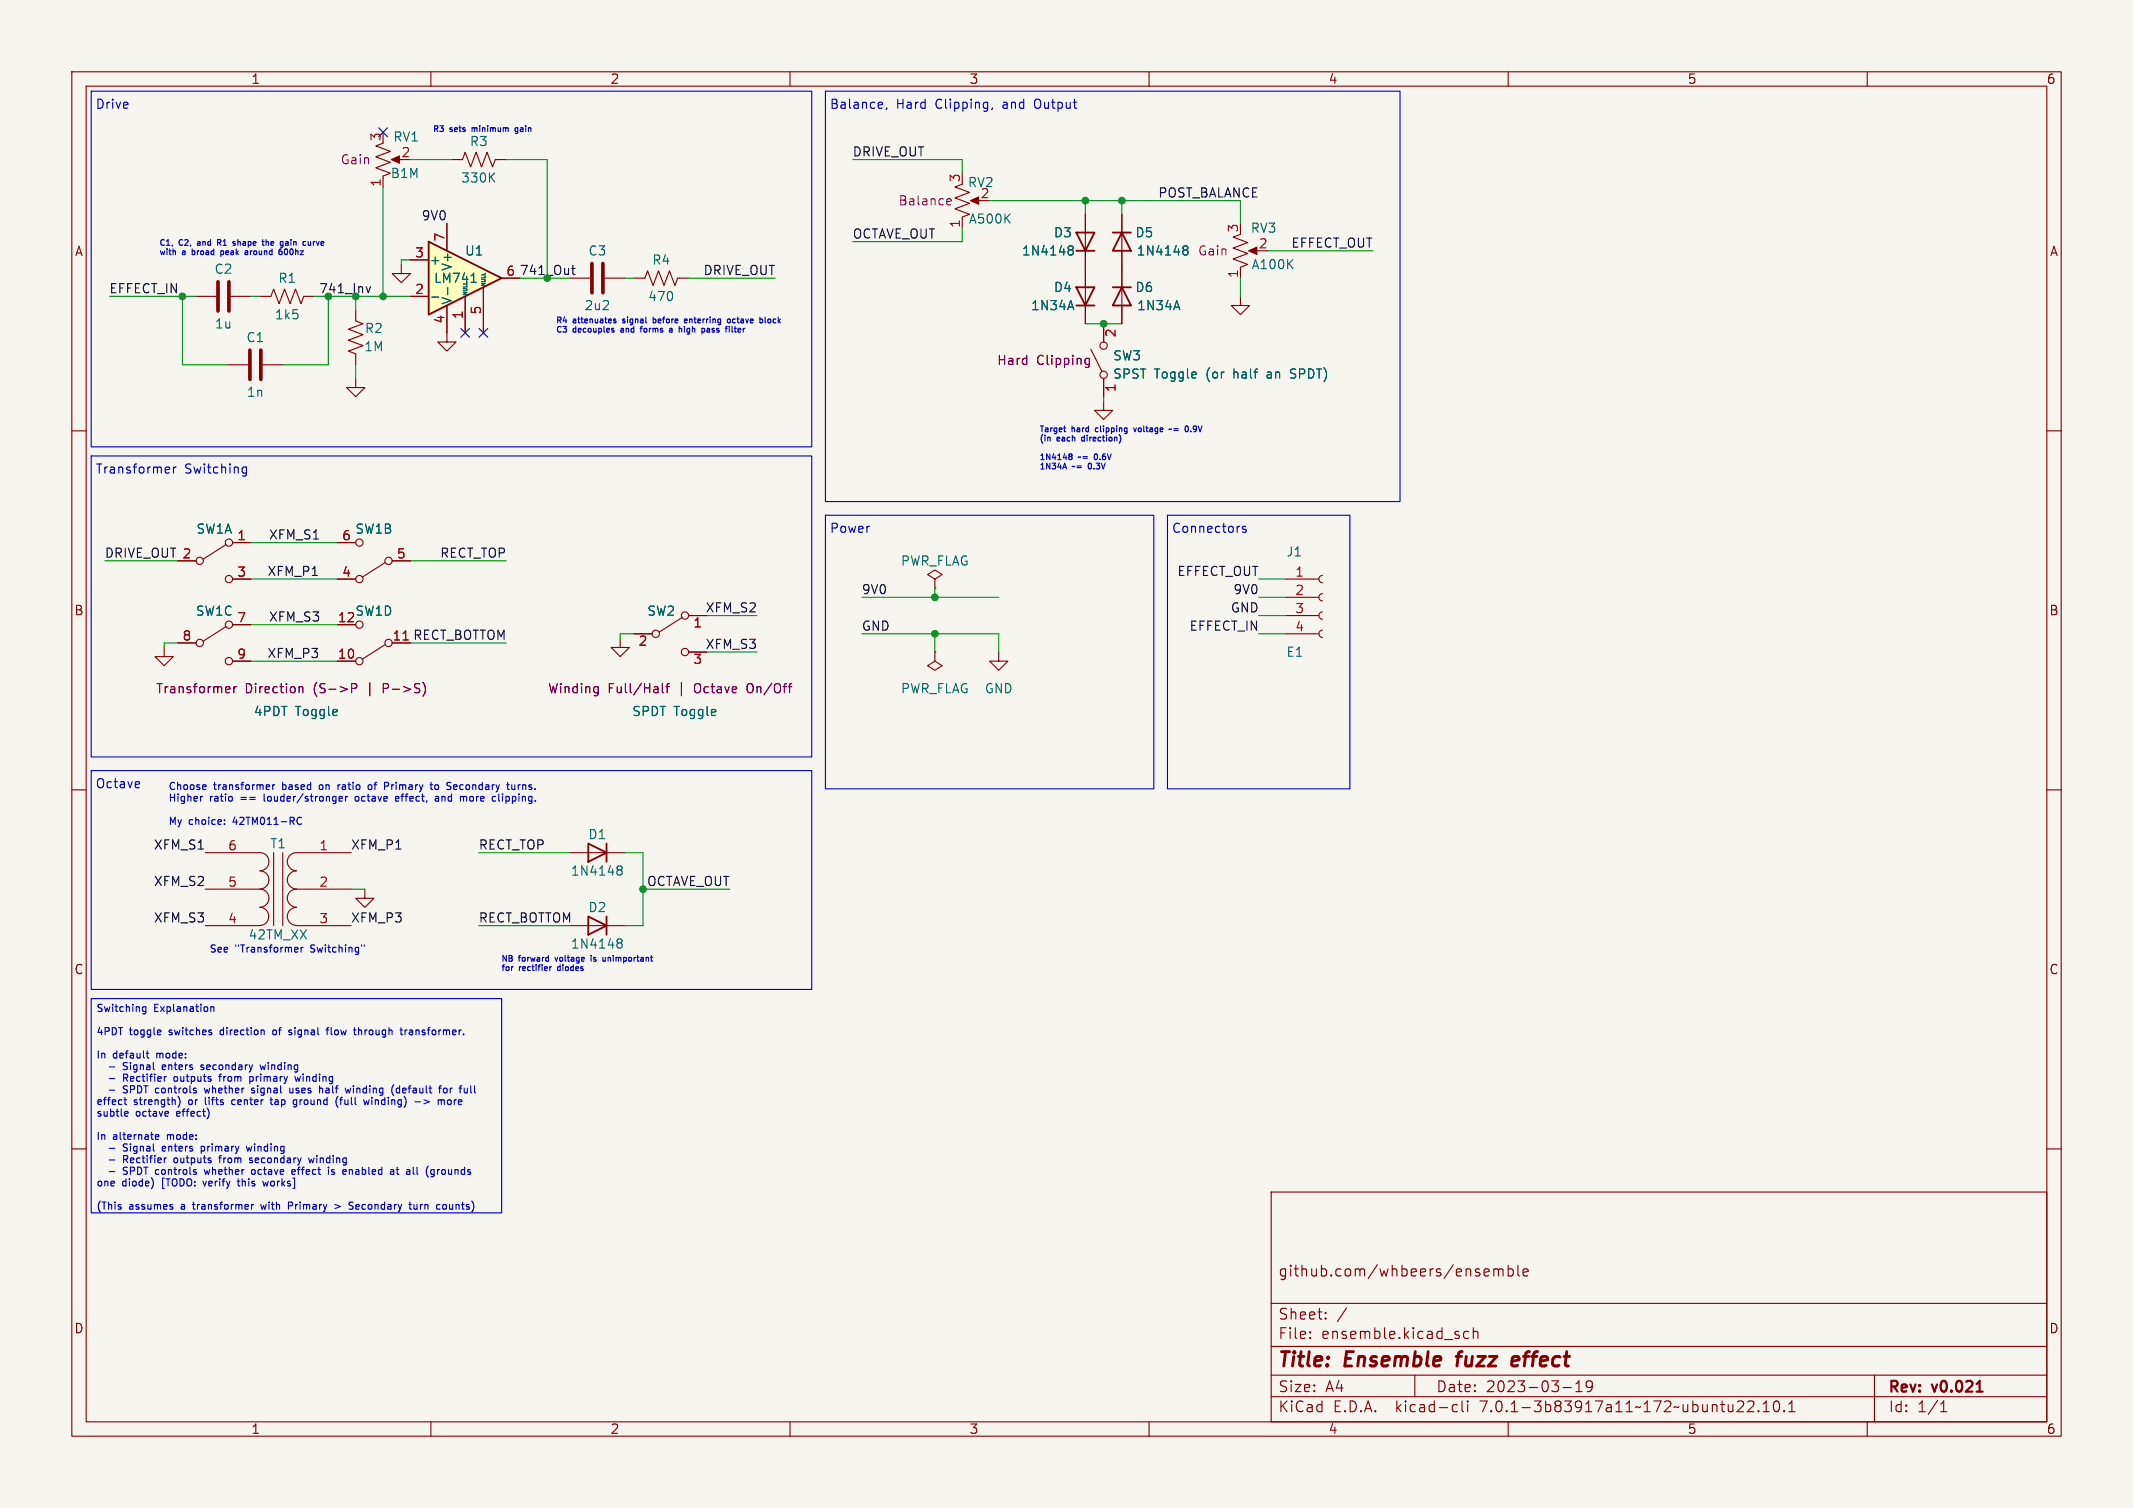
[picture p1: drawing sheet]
<svg xmlns="http://www.w3.org/2000/svg" width="297mm" height="210mm" viewBox="0 0 297 210" stroke-linecap="round" stroke-linejoin="round" font-family="sans-serif">
<path d="M0 0h297v210h-297z" fill="#f5f4ef" stroke="#f5f4ef" stroke-width=".14"/>
<g fill="none" stroke="#840000" stroke-width=".15">
<path d="M10 10h277v190h-277zM12 12h273v186h-273zM53.3 19.9l-1 .4 2.1 .8-2.1 .7 2.1 .8-2.1 .8 2.1 .7-1.1 .4v1.5M60 10v2M110 10v2M160 10v2M210 10v2M260 10v2M54.9 22.2h1M62.9 22.2h1.5l.4-1 .7 2 .8-2 .8 2 .7-2 .8 2 .4-1h1.5M79.4 38.7h2.8M84.2 38.7h2.8"/>
<path d="M88.3 38.7h1.5l.4-1 .7 2.1 .8-2.1 .8 2.1 .7-2.1 .8 2.1 .4-1.1h1.5M134 25.7l-1 .3 2 .8-2 .8 2 .7-2 .8 2 .7-1 .4v1.6M135.5 27.9h1M151.1 29.8v15.3M156.2 29.8v7.7M172.7 32.6l-1 .4 2 .8-2 .7 2 .8-2 .8 2 .7-1 .4v1.5M174.2 34.9h1.1M10 60h2M36.2 41.3h1.5l.4-1 .8 2 .7-2 .8 2 .7-2 .8 2 .4-1h1.5M153.7 55.9v1.3h1.2l-1.2 1.2-1.3-1.2h1.3M172.7 41.3v1.2h1.3l-1.3 1.3-1.3-1.3h1.3M285 60h2"/>
<path d="M22.9 90.2v1.2h1.2l-1.2 1.3-1.3-1.3h1.3M24.8 89.5h2.5M31.5 87.2l-3.2 2.1M32.4 92.1h2.5M32.4 87h2.5M47 92.1h2.5M47 87h2.5M53.6 89.8l-3.2 2M86.4 88.9v1.3h1.2l-1.2 1.2-1.3-1.2h1.3M88.3 88.3h2.5M95 86l-3.2 2M95.9 85.7h2.5"/>
<path d="M95.9 90.8h2.5M130.2 90.8v1.3l1 .6-1 .6-1-.6 1-.6M130.2 90.8h.1M130.2 80.6l1-.6-1-.6-1 .6 1 .6v1.3M130.2 81.9h.1M139.1 90.8v1.3h1.2l-1.2 1.2-1.3-1.2h1.3M179.1 88.3h4.5M179.1 85.7h4.5M179.1 83.2h4.5M179.1 80.6h4.5M184.1 87.8a.51 .51 0 0 0-.5 .5 .51 .51 0 0 0 .5 .5M184.1 85.2a.51 .51 0 0 0-.5 .5 .51 .51 0 0 0 .5 .5"/>
<path d="M184.1 82.7a.51 .51 0 0 0-.5 .5 .51 .51 0 0 0 .5 .5M184.1 80.1a.51 .51 0 0 0-.5 .5 .51 .51 0 0 0 .5 .6M10 110h2M28.6 118.7h7.6a1.26 1.26 0 0 1 1.2 1.3 1.26 1.26 0 0 1-1.2 1.3M38.1 118.7v10.2M39.4 118.7v10.2M48.9 118.7h-7.6a1.26 1.26 0 0 0-1.3 1.3 1.26 1.26 0 0 0 1.3 1.3M79.4 118.7h7.6M285 110h2M28.6 123.8h7.6a1.26 1.26 0 0 1 1.2 1.3 1.26 1.26 0 0 1-1.2 1.2M28.6 128.9h7.6M36.2 126.4a1.26 1.26 0 0 1 1.2 1.2 1.26 1.26 0 0 1-1.2 1.3"/>
<path d="M36.2 121.3a1.26 1.26 0 0 1 1.2 1.2 1.26 1.26 0 0 1-1.2 1.3M41.3 126.4a1.26 1.26 0 0 0-1.3 1.2 1.26 1.26 0 0 0 1.3 1.3M41.3 121.3a1.26 1.26 0 0 0-1.3 1.2 1.26 1.26 0 0 0 1.3 1.3M41.3 128.9h7.6M48.9 123.8h-7.6a1.26 1.26 0 0 0-1.3 1.3 1.26 1.26 0 0 0 1.3 1.2M50.8 123.8v1.3h1.3l-1.3 1.3-1.3-1.3h1.3M79.4 128.9h7.6M10 160h2M285 160h2M177 166h108v32h-108zM206.9 176.7l.4 .1 .1 .3-.8 .1M207.3 177.6l-.4 .1"/>
<path d="M208 176.8a.37 .37 0 0 1 .6 .1M208 176.7v1M208.6 176.9l.3-.2 .3 .1 .1 .9M208.6 176.9v.8M210 176.2v1.5M210 176.8l.4-.1 .3 .3v.4l-.1 .2-.2 .1-.4-.1M211.4 176.2v1.3l.2 .2M212.1 177.2l.7-.1-.1-.3-.4-.1-.2 .2v.7l.2 .1 .4-.1M60 198v2M110 198v2M160 198v2M177 194.5h108"/>
<path d="M177 191.5h108M177 187.5h108M177 181.5h108M182.4 186.3h.1l-.1 .1M182.4 185.5h.1l-.1 .1M184.6 183.6v.1M184.6 182.8v.1M197 191.5v3M202.5 195.6l.4 .1M202.9 196.5l-.4 .1M203.6 195.1v1.3l.2 .2M204.4 195.1v.1"/>
<path d="M204.4 195.6v1M204.4 195.1l-.1 .1h.1M204.5 185.5l-.4-.1-.3 .3v.4l.1 .2 .2 .1 .4-.1M205.1 185.5a.37 .37 0 0 1 .7 .1v.8M205.1 184.9v1.5M210 198v2M217.6 193.2h1.2M219.4 193.8h.9M219.4 192.7l.5-.4v1.5M221.7 192.9l-.3 .3h-.4l-.1-.3v-.3l.1-.2 .4-.1 .2 .1a.99 .99 0 0 1-.3 1.4h-.3M241.9 196.6h.9M242.7 195.2l.1 .2-.1 .3"/>
<path d="M243.4 195.2l.2-.1 .5 .1a.41 .41 0 0 1 0 .5l-.8 .9h.9M244.9 196.5v.1M244.9 196.5h-.1l.1 .1M245.5 196.6h.9M245.5 195.5l.4-.4v1.5M247.1 195.2a.36 .36 0 0 1 .6 .2 .77 .77 0 0 1-.4 1.2 1 1 0 0 1-.2-1.4zM248.4 196.5h.1l-.1 .1M248.4 196.5v.1M249.1 196.6h.8M249.1 195.5l.4-.4v1.5M260 198v2M261 191.5v6.5"/>
<path d="M270.2 196.6h.9M270.2 195.5l.4-.4v1.5"/>
<circle cx="27.8" cy="89.5" r=".51"/>
<circle cx="31.9" cy="92.1" r=".51"/>
<circle cx="31.9" cy="87" r=".51"/>
<circle cx="50" cy="92.1" r=".51"/>
<circle cx="50" cy="87" r=".51"/>
<circle cx="54.1" cy="89.5" r=".51"/>
<circle cx="91.3" cy="88.3" r=".51"/>
<circle cx="95.4" cy="90.8" r=".51"/>
<circle cx="95.4" cy="85.7" r=".51"/>
</g>
<path d="M275.2 193.8h.9" fill="none" stroke="#840000" stroke-width=".3"/>
<path d="M202.8 188.9h.7M203.1 188.5l-.2 1.7M211.3 188.9l-.6 .1-.1 .2-.1 .7v.2l.2 .1h.4M211.5 189.4l-1 .2" fill="none" stroke="#840000" stroke-width=".4"/>
<g fill="#840000" stroke="#840000" stroke-width=".15">
<path d="M135.1 27.9l1.2-.5v1z"/>
<path d="M173.9 34.9l1.1-.5v1z"/>
<path d="M54.5 22.2l1.1-.5v1z"/>
</g>
<path d="M131.9 28.5h.5M131.9 27.7h.4h.1v.3l-.6 .1M83.2 95.6l.1 .1M83.3 95.6v1.1l-.1 .1M83.3 96.4l-.1 .1M92.2 95.2v1.1l.2 .2M92.7 95.6h.5M93.2 95.2l-.2 .1-.1 .1v1.1M109.8 95.6h.4M110.2 95.2l-.2 .1" fill="none" stroke="#840084" stroke-width=".15"/>
<path d="M149.9 32.4h2.5l-1.3 2.5zM149.9 34.9h2.5M154.9 32.4h2.6M156.2 32.4l1.3 2.5h-2.6zM149.9 40h2.5l-1.3 2.5zM149.9 42.5h2.5M81.9 117.5l2.6 1.2-2.6 1.3zM84.5 117.5v2.5M81.9 127.6l2.6 1.3-2.6 1.3zM84.5 127.6v2.6" fill="none" stroke="#840000" stroke-width=".25"/>
<path d="M149 34.2h.2l.2 .3-.2 .3M149 34.8h.2M149.2 34.8l.2 .2v.3l-.1 .2h-.3M164.9 34.2h.3l.2 .3-.2 .3M164.9 34.8h.3M165.2 34.8l.2 .2v.3l-.2 .2h-.3M86.1 120.6h.3l.2 .2-.2 .3M86.1 130.8h.4l.1 .2-.2 .3M86.1 121.1h.3M86.1 131.3h.3M86.4 121.1l.2 .3v.2l-.2 .3h-.3M86.4 131.3l.2 .2v.3l-.1 .2h-.4" fill="none" stroke="#006464" stroke-width=".15"/>
<path d="M82.4 36.7v4.1M83.9 36.7v4.1" fill="none" stroke="#840000" stroke-width=".51"/>
<path d="M59.7 33.7l10.1 5-10.1 5.1z" fill="#ffffc2"/>
<path d="M59.7 33.7l10.1 5-10.1 5.1zM154.9 40h2.6M156.2 40l1.3 2.5h-2.6z" fill="none" stroke="#840000" stroke-width=".25"/>
<g fill="none" stroke="#840000" stroke-width=".15">
<path d="M55.9 36.8v1.3h1.2l-1.2 1.3-1.3-1.3h1.3M57.1 36.2h2.6M62.2 31.1v3.8M69.8 38.7h2.6M151.1 29.8v2.6M151.1 34.9v5.1M156.2 29.8v2.6M156.2 34.9v10.2M27.3 41.3h2.8M31.7 50.8h2.8M32.1 41.3h2.8M36.6 50.8h2.8"/>
<path d="M49.5 43.2v1.5l1 .4-2 .7 2 .8-2 .8 2 .7-2 .8 1 .4v1.5M49.5 52.7v1.3h1.3l-1.3 1.2-1.2-1.2h1.2M57.1 41.3h2.6M62.2 42.5v5.1h1.3l-1.3 1.3-1.2-1.3h1.2M64.8 41.3v5.1M67.3 40v6.4M151.1 42.5v2.6M151.9 48.6l1.5 3.1M153.7 45.1v2.5M153.7 52.7v2.5M24.8 78.1h2.5M31.5 75.8l-3.2 2.1"/>
<path d="M32.4 75.6h2.5M47 75.6h2.5M53.6 78.4l-3.2 2M54.6 78.1h2.5M24.8 89.5h2.5M32.4 80.6h2.5M32.4 87h2.5M32.4 92.1h2.5M47 80.6h2.5M47 87h2.5M47 92.1h2.5M88.3 88.3h2.5"/>
<path d="M95.9 85.7h2.5M95.9 90.8h2.5"/>
<circle cx="153.7" cy="52.2" r=".51"/>
<circle cx="153.7" cy="48.1" r=".51"/>
<circle cx="27.8" cy="78.1" r=".51"/>
<circle cx="31.9" cy="75.6" r=".51"/>
<circle cx="50" cy="75.6" r=".51"/>
<circle cx="54.1" cy="78.1" r=".51"/>
<circle cx="31.9" cy="80.6" r=".51"/>
<circle cx="50" cy="80.6" r=".51"/>
</g>
<path d="M65.6 39.3h.7M149 34.2h.2l.2 .3-.2 .3M149 34.8h.2M149.2 34.8l.2 .2v.3l-.1 .2h-.3M164.9 34.2h.3l.2 .3-.2 .3M164.9 34.8h.3M165.2 34.8l.2 .2v.3l-.2 .2h-.3M60.1 41.4h1M62.3 40.1v.9" fill="none" stroke="#006464" stroke-width=".15"/>
<path d="M30.4 39.2v4.1M31.9 39.2v4.1M34.8 48.8v4M36.3 48.8v4" fill="none" stroke="#840000" stroke-width=".51"/>
<g fill="none" stroke="#840084" stroke-width=".15">
<path d="M151.2 50.7h.5M151.2 50h.5M151.7 49.9v1l-.3 .3-.3-.1M31.8 95.6l.2 .1v.2l-.6 .1M32 96.4l-.2 .1M32.6 95.6v.9M32.9 95.6l-.2 .1-.1 .2M41.6 95.7l.2-.1 .3 .1 .1 .8M41.6 95.6v.9M49 95.9l.6-.1 .1-.2-.1-.3-.2-.1h-.4v1.3M58.9 95a1.46 1.46 0 0 1 0 2M83.2 95.6l.1 .1"/>
<path d="M83.3 95.6v1.1l-.1 .1M83.3 96.4l-.1 .1M92.2 95.2v1.1l.2 .2M92.7 95.6h.5M93.2 95.2l-.2 .1-.1 .1v1.1M109.8 95.6h.4M110.2 95.2l-.2 .1"/>
</g>
<path d="M51.6 39.9l-.3 .9M79.6 37.4h.5M79.8 37v1v.2h.3" fill="none" stroke="#0f0f0f" stroke-width=".15"/>
<g fill="none" stroke="#0000c2" stroke-width=".15">
<path d="M12.7 12.7h100.3v49.5h-100.3zM71.8 18.5l.1 .1M72 17.8l-.3 .1 .1 .3 .2 .1M114.9 12.7h80v57.2h-80zM123.5 15l-.1 .3M138.2 15l-.1 .3M30.3 33.8h.3M30.6 33.4h-.3v.8M30.8 34.9v.8M30.8 35.4l.2 .1M31 34.9l-.2 .1M32.7 33.7l-.2-.1-.1 .1 .1 .2h.2v.2h-.3"/>
<path d="M34.1 35h.4v.5M34.5 35.1l-.4 .2 .1 .2 .3-.1M36.5 33.6h.3M36.6 33.4v.7l.2 .1M37 33.4v.8M37.2 33.6l-.2 .1M39.1 34.7l-.2 .2-.1 .4 .2 .2 .3-.1-.1-.4h-.2l-.2 .1M39.3 33.6l.1 .1M39.4 33.6v.8M39.4 34.1l-.1 .1M39.9 33.9l-.2 .1 .2 .2M39.9 33.6l-.1 .1"/>
<path d="M42.9 33.6v.5h.4M85.3 46h.2v.1l-.3 .2M85.3 45.7l.2 .1M85.7 44.5l-.2-.1-.1 .1 .1 .2h.2v.2h-.3M89.1 45.7h.3M89.2 45.6v.7M91 44.9l.2 .1M91 44.2v.8M91.2 44.4l-.2 .1M93.2 45.8h.3l.1 .5M93.6 45.9l-.4 .2 .1 .2 .3-.1M94.9 45.8v.5"/>
<path d="M95.3 44.7l.4-.1-.1-.1-.2-.1-.1 .1v.4h.3M97.8 45.7l.3 .2v.3l-.3 .1M98.7 45.7l-.2 .1M98.7 46l-.3 .1 .1 .1 .2 .1M101.3 44.5l.1-.1 .3 .1-.1 .4h-.3zM101.5 45.5h.1M101.9 45.5v.6l.1 .2M105.8 44.5l.2-.1 .2 .2-.1 .3h-.3M106.5 44.2v.6l.2 .2M148.1 59.6h.3M156.9 59.6h.1M156.9 59.6v.7"/>
<path d="M157.8 59.6l.2 .5M163.1 59.7l-.3 .1M165.1 59.4l.1-.1a.43 .43 0 0 1 .3 .4 .43 .43 0 0 1-.3 .4M12.7 63.5h100.3v41.9h-100.3zM23.6 65.1v.2l-.6 .2M24.2 65v.9M24.5 65l-.2 .1-.1 .2M33.8 65.8l.2 .1 .3-.1M34.3 65.1l-.3-.1-.2 .2M34.3 65v1.1l-.2 .2-.3-.1M114.9 71.8h45.8v38.1h-45.8zM148.3 60.1h.1"/>
<path d="M149 63.2l.3 .2-.2 .2M149 63.6h.1M149.1 63.6l.2 .3-.3 .1M156 60.8v.6l-.2 .3M156.9 60.1h.1M162.6 71.8h25.4v38.1h-25.4zM173.5 73.4l-.3-.1-.2 .2 .1 .2 .4 .1v.3h-.5M12.7 107.3h100.3v30.5h-100.3zM28.2 110.9l-.2 .1M31.3 114.7v.1M31.3 114.2v.1M37.4 109.3l.1 .2-.4 .1"/>
<path d="M37.5 109.9l-.1 .1M38 109.3v.7M38.3 109.3l-.3 .2M41.4 114.6l.3 .2 .3-.1M42 113.9l-.3-.1-.3 .3M47.1 109.3v.7M47.2 111.2l.5-.1-.1-.1-.2-.1-.2 .1 .1 .5h.3M47.3 109.3l-.2 .2M48.1 110.9v.7M48.4 110.9l-.3 .2M49.5 111l-.1 .1 .1 .4M51.6 109.3h-.2l-.1 .2v.4l.3 .1"/>
<path d="M53.5 109h.6M54.1 109.4l-.6 .1M55.4 110.9h-.2l-.1 .1v.5l.3 .1M55.5 111.1l-.4 .1M59.9 109.3h.4M60 109v.8l.3 .2M60.6 109.4v.5M60.6 111l.3-.1 .2 .1M61.1 111.1l-.4 .1-.1 .1 .1 .3 .4-.1M62.6 109.5l.2 .2-.2 .3M62.6 109h.2M64.2 111l.2-.1 .1 .1"/>
<path d="M64.5 111v.6M64.8 110.9l-.3 .1M68.7 110.9l.3 .1M69 111.5l-.3 .1M70.5 109.3h.4M70.7 109v.8l.2 .2M71.3 109.3v.6h.3M12.7 139.1h57.1v29.8h-57.1zM41.4 131.9l.1 .3-.5 .1M41.4 132.5v.1M41.9 131.9v.7M42.2 131.9l-.3 .2"/>
<path d="M50.4 131.6v.2M50.7 131.6v.2M76.3 133.3l.1 .1M76.4 133.1v.8M76.4 133.8l-.1 .1M76.6 134.6v.6M76.8 134.6l-.2 .2M82.3 133.1h.1M82.3 133.3v.6M83.9 133.3l.1 .5h.3M84.3 133.3v.6M15.2 150.2h.8"/>
<path d="M15.2 151.8h.8M15.2 159.9h.8M17.3 153.2h.3M17.4 152.8v.9l.2 .1M17.5 154.8h.3v.2l-.4 .1M17.8 155.4h-.3M20.3 140.2v.8l-.2 .2-.2-.1M20.3 140.2h-.3l-.2 .2 .1 .4h.4M20.4 146.7h.3M20.5 146.3v.9l.2 .1M21.6 158.3h.5v-.2l-.3-.1-.2 .2 .1 .4h.4M22.3 143.4l.1 .3-.5 .1"/>
<path d="M22.4 144.1h-.1M22.7 148.3l-.1 .1v.4l.1 .2M22.7 159.6l-.1 .2v.4l.1 .1M23.1 149.9h.1M23.1 148.5l-.5 .1M23.1 159.9l-.5 .1M24.3 150l-.1 .1 .1 .4M25 153a1.17 1.17 0 0 1-.2 1.2M28 148.9l.3 .1M28 159.6v1M28.3 148.3l-.3 .1v.2h.3M28.3 159.6l-.3 .1"/>
<path d="M28.4 151.5l.2 .7 .2-.5M29 154.6l.1 .4-.1 .5M29.4 140.3l.1-.1h.2l.1 .7M29.4 140.2v.7M29.4 143.8v.3M30.6 149.7v.9M32.4 153.2l-.1 .1v.3l.1 .2M34.3 159.6l.2 .7 .2-.5 .2 .5M34.8 149.9v1M35.2 150l.1 .1M35.3 150.4l-.2 .2-.3-.1M35.3 151.5l-.2 .1-.1 .1 .4 .2v.2l-.1 .1h-.3"/>
<path d="M36.2 148.3l.2 .7 .2-.5 .2 .5M36.6 143.4l.2 .2v.5M37.7 152.8v.9l.3 .1M38.1 143.5l-.1 .1 .1 .5M40.2 144.1h.3M40.4 151.5v.7h.2l.2-.1M40.5 143.4l-.3 .2 .1 .1 .2 .1M40.8 151.5v.7M41.1 149.9l.2 .7 .1-.5 .2 .5 .2-.7M41.3 153.2h-.3l-.2 .1 .1 .5h.4M41.3 154l-.2 .2-.2-.1M44.5 151.2v1"/>
<path d="M44.9 151.7v.5M45.4 143.4h.4M45.8 143.1l-.3 .1v.9M46.9 153a1.17 1.17 0 0 0 .2 1.2M47.3 153.2h.4M48.8 151.5l-.2 .7-.2-.5-.1 .5M49.2 143.4h.4M49.4 143.1v.9l.2 .1M50.6 153.2l.2 .6 .2-.5 .2 .5 .2-.6M54.6 152.3l.2 .3M54.8 151.1l-.2 .2M55.6 151.6l-.2-.1-.2 .2 .1 .5h.3"/>
<path d="M55.6 151.2v1M55.7 143.4h.4M55.8 143.1v.9l.3 .1M56.4 143.4v.7M56.6 143.4l-.2 .2M57.8 153.4h.7M61 153.2v.6M61.1 151.5h.3M61.2 153.2l.2 .1M61.4 153.3l.2-.1h.2l.1 .6M61.4 153.3v.5M61.4 151.2l-.2 .1"/>
<path d="M61.8 151.6l.1-.1 .3 .1 .1 .4-.1 .2h-.3l-.1-.1zM15.2 161.5h.8M21.3 164.4v.7M23.1 161.3h.1M24 168.1v.3M24.3 161.3l-.1 .1 .1 .5M28 160.3h.3M28.4 162.9l.2 .6 .2-.4M30.6 161.1v.8M33 164.5h.4M33.2 164.2v.9M34.8 161.3v.2l.3 .1 .1 .2-.2 .1h-.3"/>
<path d="M35 167.7v.7M35.2 162.9l-.2 .2 .1 .3 .1 .1 .3-.1M35.3 167.7l-.3 .2M36.3 167.7l.2 .7M36.6 164.5l.2 .7 .2-.5M40.2 167.9h.3M40.5 167.4h-.3v1M40.6 163l.1 .5h.4M41.1 163v.1l-.5 .1M43 161.3l.2 .6 .2-.5 .1 .5 .2-.6M45.7 162.9v.6M46.2 163v.2l.4 .2"/>
<path d="M46.6 163.4l-.2 .1h-.2M46.6 167.7l.8 .3-.8 .3M48.6 162.9v.6M48.7 167.8l.4 .2 .1 .2-.2 .2h-.4M49.2 167.5l-.4-.1-.2 .2M54.5 162.9h.3v.6M54.8 163.5h-.3M54.8 163.1l-.3 .1M55.2 162.9h.3M55.3 162.5v.9l.2 .1M56.9 167.7h.4M57.1 167.4v.9l.2 .1"/>
<path d="M57.6 163.5h.1M57.6 167.7v.6l.3 .1M60.2 162.9h.2M60.4 163.5h-.2M60.4 162.9v.8v.1l-.3 .1M61 167.7l.3 .1M61.3 168.4h-.3M61.8 167.7l-.2 .2v.3l.2 .2"/>
</g>
<g fill="none" stroke="#009600" stroke-width=".15">
<path d="M53.3 26v15.3M57.1 22.2h5.8M57.1 36.2h-1.2v.6M70.5 22.2h5.7v16.5M72.4 38.7h7M87 38.7h1.3M95.9 38.7h12M118.7 22.2h15.3v1.9M134 31.8v1.9h-15.3M137.8 27.9h34.9v3.2M151.1 27.9v1.9M156.2 27.9v1.9"/>
<path d="M172.7 38.7v2.6M176.5 34.9h14.6M15.2 41.3h12.1M25.4 41.3v9.5h6.3M34.9 41.3h1.3M43.8 41.3h13.3M45.7 41.3v9.5h-6.3M49.5 41.3v1.9M49.5 50.8v1.9M151.1 45.1h5.1M153.7 55.2v.7M14.6 78.1h10.2"/>
<path d="M34.9 75.6h12.1M57.1 78.1h13.4M24.8 89.5h-1.9v.7M34.9 92.1h12.1M34.9 87h12.1M34.9 80.6h12.1M57.1 89.5h13.4M88.3 88.3h-1.9v.6M98.4 85.7h7M98.4 90.8h7M120 88.3h19.1v2.5M120 83.2h19.1"/>
<path d="M130.2 81.9v1.3M130.2 88.3v2.5M175.3 88.3h3.8M175.3 85.7h3.8M175.3 83.2h3.8M175.3 80.6h3.8M66.7 118.7h12.7M87 118.7h2.5v10.2h-2.5M48.9 123.8h1.9M66.7 128.9h12.7M89.5 123.8h12.1"/>
</g>
<path d="M52.7 17.8l1.2 1.2M53.9 17.8l-1.2 1.2M64.2 45.7l1.2 1.3M65.4 45.7l-1.2 1.3M66.7 45.7l1.2 1.3M67.9 45.7l-1.2 1.3" fill="none" stroke="#000084" stroke-width=".15"/>
<g fill="#009600" stroke="#009600" stroke-width=".15">
<circle cx="156.2" cy="27.9" r=".46"/>
<circle cx="153.7" cy="45.1" r=".46"/>
<circle cx="151.1" cy="27.9" r=".46"/>
<circle cx="53.3" cy="41.3" r=".46"/>
<circle cx="25.4" cy="41.3" r=".46"/>
<circle cx="89.5" cy="123.8" r=".46"/>
<circle cx="130.2" cy="83.2" r=".46"/>
<circle cx="130.2" cy="88.3" r=".46"/>
</g>
<g font-size="2.8" fill="#840000">
<text x="178" y="190.8">Title:</text>
<text x="187.4" y="190.8">Ensemble</text>
<text x="203.6" y="190.8">fuzz</text>
<text x="211.9" y="190.8">effect</text>
</g>
<g font-size="2.1" fill="#840000">
<text x="178" y="177.9">github.com/whbeers/ensemble</text>
<text x="178" y="183.9">Sheet:</text>
<text x="186.2" y="183.9">/</text>
<text x="178" y="186.6">File:</text>
<text x="184" y="186.6">ensemble.kicad_sch</text>
<text x="178" y="196.8">KiCad</text>
<text x="178" y="194">Size:</text>
<text x="184.6" y="194">A4</text>
<text x="185.7" y="196.8">E.D.A.</text>
<text x="194.4" y="196.8">kicad-cli</text>
<text x="200" y="194">Date:</text>
<text x="206.2" y="196.8">7.0.1-3b83917a11~172~ubuntu22.10.1</text>
<text x="206.9" y="194">2023-03-19</text>
<text x="263" y="194.2">Rev:</text>
<text x="263" y="196.8">Id:</text>
<text x="267" y="196.8">1/1</text>
<text x="269.2" y="194.2">v0.021</text>
</g>
<g font-size="1.8" fill="#840000">
<text x="35" y="11.8">1</text>
<text x="85" y="11.8">2</text>
<text x="135" y="11.8">3</text>
<text x="185" y="11.8">4</text>
<text x="235" y="11.8">5</text>
<text x="285" y="11.8">6</text>
<text x="10.4" y="35.8">A</text>
<text x="285.4" y="35.8">A</text>
<text x="10.3" y="85.8">B</text>
<text x="285.3" y="85.8">B</text>
<text x="10.3" y="135.8">C</text>
<text x="285.3" y="135.8">C</text>
<text x="10.3" y="185.8">D</text>
<text x="285.3" y="185.8">D</text>
<text x="35" y="199.8">1</text>
<text x="85" y="199.8">2</text>
<text x="135" y="199.8">3</text>
<text x="185" y="199.8">4</text>
<text x="235" y="199.8">5</text>
<text x="285" y="199.8">6</text>
</g>
<g font-size="1.8" fill="#0000c2">
<text x="13.3" y="15.2">Drive</text>
<text x="115.6" y="15.2">Balance,</text>
<text x="124.8" y="15.2">Hard</text>
<text x="130.3" y="15.2">Clipping,</text>
<text x="139.8" y="15.2">and</text>
<text x="144.3" y="15.2">Output</text>
<text x="13.3" y="66">Transformer</text>
<text x="25.7" y="66">Switching</text>
<text x="115.6" y="74.3">Power</text>
<text x="163.2" y="74.3">Connectors</text>
<text x="13.3" y="109.9">Octave</text>
</g>
<g font-size="1.8" fill="#840084">
<text x="47.4" y="23.1">Gain</text>
<text x="125.1" y="28.8">Balance</text>
<text x="166.8" y="35.8">Gain</text>
<text x="138.8" y="51">Hard</text>
<text x="144.3" y="51">Clipping</text>
<text x="21.7" y="96.7">Transformer</text>
<text x="34.1" y="96.7">Direction</text>
<text x="43.6" y="96.7">(S-&gt;P</text>
<text x="51.2" y="96.7">|</text>
<text x="53.5" y="96.7">P-&gt;S)</text>
<text x="76.3" y="96.7">Winding</text>
<text x="84.6" y="96.7">Full/Half</text>
<text x="94.5" y="96.7">|</text>
<text x="96.8" y="96.7">Octave</text>
<text x="104.2" y="96.7">On/Off</text>
</g>
<g font-size="1.8" fill="#a90000">
<text x="53.1" y="19.7" transform="rotate(-90 53.1 19.7)">3</text>
<text x="55.8" y="22">2</text>
<text x="53.1" y="26.1" transform="rotate(-90 53.1 26.1)">1</text>
<text x="133.7" y="25.4" transform="rotate(-90 133.7 25.4)">3</text>
<text x="136.5" y="27.7">2</text>
<text x="57.8" y="35.9">3</text>
<text x="62" y="33.7" transform="rotate(-90 62 33.7)">7</text>
<text x="133.7" y="31.8" transform="rotate(-90 133.7 31.8)">1</text>
<text x="172.5" y="32.4" transform="rotate(-90 172.5 32.4)">3</text>
<text x="175.2" y="34.7">2</text>
<text x="57.8" y="41">2</text>
<text x="70.5" y="38.5">6</text>
<text x="172.5" y="38.8" transform="rotate(-90 172.5 38.8)">1</text>
<text x="62" y="45.1" transform="rotate(-90 62 45.1)">4</text>
<text x="64.5" y="44.5" transform="rotate(-90 64.5 44.5)">1</text>
<text x="67.1" y="43.8" transform="rotate(-90 67.1 43.8)">5</text>
<text x="155.6" y="47" transform="rotate(-90 155.6 47)">2</text>
<text x="155.6" y="54.6" transform="rotate(-90 155.6 54.6)">1</text>
<text x="25.4" y="77.9">2</text>
<text x="33" y="75.3">1</text>
<text x="47.6" y="75.3">6</text>
<text x="55.2" y="77.9">5</text>
<text x="33" y="80.4">3</text>
<text x="47.6" y="80.4">4</text>
<text x="180.3" y="80.4">1</text>
<text x="180.3" y="82.9">2</text>
<text x="25.4" y="89.3">8</text>
<text x="33" y="86.7">7</text>
<text x="47" y="86.7">12</text>
<text x="54.6" y="89.3">11 RECT_BOTTOM</text>
<text x="54.6" y="89.3">11</text>
<text x="96.5" y="87.6">1</text>
<text x="180.3" y="85.5">3</text>
<text x="180.3" y="88">4</text>
<text x="33" y="91.8">9</text>
<text x="47" y="91.8">10</text>
<text x="88.9" y="90.2">2</text>
<text x="96.5" y="92.7">3</text>
<text x="31.7" y="118.5">6</text>
<text x="44.4" y="118.5">1</text>
<text x="31.7" y="123.6">5</text>
<text x="44.4" y="123.6">2</text>
<text x="31.7" y="128.7">4</text>
<text x="44.4" y="128.7">3</text>
</g>
<g font-size="1.8" fill="#006464">
<text x="54.7" y="19.9">RV1</text>
<text x="65.4" y="20.5">R3</text>
<text x="54.4" y="25">B1M</text>
<text x="64.2" y="25.6">330K</text>
<text x="134.7" y="26.2">RV2</text>
<text x="64.7" y="35.8">U1</text>
<text x="81.9" y="35.8">C3</text>
<text x="134.8" y="31.3">A500K</text>
<text x="142.2" y="35.8">1N4148</text>
<text x="146.7" y="33.2">D3</text>
<text x="158" y="33.2">D5</text>
<text x="158.2" y="35.8">1N4148</text>
<text x="174.1" y="32.6">RV3</text>
<text x="29.8" y="38.3">C2</text>
<text x="38.7" y="39.6">R1</text>
<text x="59.8" y="37">+</text>
<text x="60.4" y="39.6">LM741</text>
<text x="63.1" y="37.8" transform="rotate(-90 63.1 37.8)">V+</text>
<text x="90.8" y="37">R4</text>
<text x="146.7" y="40.8">D4</text>
<text x="158" y="40.8">D6</text>
<text x="174.2" y="37.7">A100K</text>
<text x="29.9" y="45.9">1u</text>
<text x="34.3" y="47.8">C1</text>
<text x="38.2" y="44.6">1k5</text>
<text x="50.8" y="46.5">R2</text>
<text x="63.1" y="42.4" transform="rotate(-90 63.1 42.4)">V-</text>
<text x="81.3" y="43.4">2u2</text>
<text x="90.2" y="42.1">470</text>
<text x="143.5" y="43.4">1N34A</text>
<text x="158.3" y="43.4">1N34A</text>
<text x="50.7" y="49.1">1M</text>
<text x="154.9" y="50.4">SW3</text>
<text x="154.9" y="52.9">SPST Toggle</text>
<text x="168" y="52.9">(or</text>
<text x="171.8" y="52.9">half</text>
<text x="176.6" y="52.9">an</text>
<text x="180" y="52.9">SPDT)</text>
<text x="34.3" y="55.4">1n</text>
<text x="27.3" y="74.5">SW1A</text>
<text x="49.4" y="74.5">SW1B</text>
<text x="179.1" y="77.7">J1</text>
<text x="125.4" y="78.9">PWR_FLAG</text>
<text x="27.2" y="85.9">SW1C</text>
<text x="49.4" y="85.9">SW1D</text>
<text x="90.1" y="85.9">SW2</text>
<text x="179.1" y="91.6">E1</text>
<text x="35.3" y="99.9">4PDT</text>
<text x="41.1" y="99.9">Toggle</text>
<text x="88" y="99.9">SPDT Toggle</text>
<text x="125.4" y="96.7">PWR_FLAG</text>
<text x="137.1" y="96.7">GND</text>
<text x="37.6" y="118.3">T1</text>
<text x="81.9" y="117">D1</text>
<text x="79.4" y="122.1">1N4148</text>
<text x="34.6" y="131">42TM_XX</text>
<text x="81.9" y="127.2">D2</text>
<text x="79.4" y="132.3">1N4148</text>
</g>
<g font-size="1.8" fill="#0f0f0f">
<text x="118.7" y="21.9">DRIVE_OUT</text>
<text x="161.3" y="27.6">POST_BALANCE</text>
<text x="58.6" y="30.8">9V0</text>
<text x="118.7" y="33.3">OCTAVE_OUT</text>
<text x="179.7" y="34.6">EFFECT_OUT</text>
<text x="15.2" y="40.9">EFFECT_IN</text>
<text x="97.8" y="38.4">DRIVE_OUT</text>
<text x="14.6" y="77.8">DRIVE_OUT 2</text>
<text x="37.5" y="75.2">XFM_S1</text>
<text x="61.2" y="77.8">RECT_TOP</text>
<text x="37.1" y="80.3">XFM_P1</text>
<text x="120" y="82.8">9V0</text>
<text x="163.8" y="80.3">EFFECT_OUT</text>
<text x="171.6" y="82.8">9V0</text>
<text x="37.5" y="86.6">XFM_S3</text>
<text x="98.1" y="85.4">XFM_S2</text>
<text x="120" y="87.9">GND</text>
<text x="165.5" y="87.9">EFFECT_IN</text>
<text x="171.3" y="85.4">GND</text>
<text x="37.1" y="91.7">XFM_P3</text>
<text x="98.1" y="90.5">XFM_S3</text>
<text x="21.3" y="118.4">XFM_S1</text>
<text x="48.9" y="118.4">XFM_P1</text>
<text x="66.7" y="118.4">RECT_TOP</text>
<text x="21.3" y="123.5">XFM_S2</text>
<text x="90" y="123.5">OCTAVE_OUT</text>
<text x="21.3" y="128.6">XFM_S3</text>
<text x="48.9" y="128.6">XFM_P3</text>
<text x="66.7" y="128.6">RECT_BOTTOM</text>
</g>
<g font-size="1.8" fill="#009600">
<text x="44.4" y="40.9">741_Inv</text>
<text x="72.4" y="38.4">741_Out</text>
</g>
<g font-size="1.4" fill="#0000c2">
<text x="23.5" y="110.1">Choose</text>
<text x="23.5" y="111.7">Higher</text>
<text x="29.2" y="111.7">ratio</text>
<text x="29.8" y="110.1">transformer</text>
<text x="33.7" y="111.7">==</text>
<text x="37.1" y="111.7">louder/stronger</text>
<text x="39.5" y="110.1">based</text>
<text x="44.8" y="110.1">on</text>
<text x="47.6" y="110.1">ratio</text>
<text x="50" y="111.7">octave</text>
<text x="52" y="110.1">of</text>
<text x="54.4" y="110.1">Primary</text>
<text x="55.8" y="111.7">effect,</text>
<text x="61" y="110.1">to</text>
<text x="61.5" y="111.7">and</text>
<text x="63.5" y="110.1">Secondary</text>
<text x="65.1" y="111.7">more</text>
<text x="69.8" y="111.7">clipping.</text>
<text x="72.1" y="110.1">turns.</text>
<text x="23.5" y="114.9">My</text>
<text x="26.3" y="114.9">choice:</text>
<text x="32.6" y="114.9">42TM011-RC</text>
<text x="29.2" y="132.7">See</text>
<text x="32.8" y="132.7">&quot;Transformer</text>
<text x="43.4" y="132.7">Switching&quot;</text>
<text x="13.5" y="141.2">Switching</text>
<text x="21.5" y="141.2">Explanation</text>
<text x="13.5" y="144.4">4PDT</text>
<text x="13.5" y="147.7">In</text>
<text x="15.3" y="149.3">-</text>
<text x="15.8" y="147.7">default</text>
<text x="17.5" y="149.3">Signal</text>
<text x="18.1" y="144.4">toggle</text>
<text x="22" y="147.7">mode:</text>
<text x="23.1" y="149.3">enters</text>
<text x="23.7" y="144.4">switches</text>
<text x="28.7" y="149.3">secondary</text>
<text x="31" y="144.4">direction</text>
<text x="37.2" y="149.3">winding</text>
<text x="38.5" y="144.4">of</text>
<text x="40.9" y="144.4">signal</text>
<text x="46.4" y="144.4">flow</text>
<text x="50.4" y="144.4">through</text>
<text x="57" y="144.4">transformer.</text>
<text x="13.5" y="154.2">effect</text>
<text x="13.5" y="155.8">subtle</text>
<text x="17.5" y="150.9">Rectifier</text>
<text x="17.5" y="152.5">SPDT controls</text>
<text x="18.7" y="154.2">strength)</text>
<text x="19" y="155.8">octave</text>
<text x="24.7" y="150.9">outputs</text>
<text x="24.8" y="155.8">effect)</text>
<text x="26.4" y="154.2">or</text>
<text x="28.9" y="154.2">lifts</text>
<text x="29.2" y="152.5">whether</text>
<text x="31.3" y="150.9">from</text>
<text x="32.8" y="154.2">center</text>
<text x="35.6" y="150.9">primary</text>
<text x="35.9" y="152.5">signal</text>
<text x="38.4" y="154.2">tap</text>
<text x="41.4" y="152.5">uses</text>
<text x="41.7" y="154.2">ground</text>
<text x="42.2" y="150.9">winding</text>
<text x="45.7" y="152.5">half</text>
<text x="47.8" y="154.2">(full</text>
<text x="49.6" y="152.5">winding</text>
<text x="51.9" y="154.2">winding)</text>
<text x="56.1" y="152.5">(default</text>
<text x="59.2" y="154.2">-&gt;</text>
<text x="62.6" y="154.2">more</text>
<text x="63" y="152.5">for</text>
<text x="66" y="152.5">full</text>
<text x="13.5" y="159">In</text>
<text x="15.8" y="159">alternate</text>
<text x="17.5" y="160.6">Signal</text>
<text x="23.1" y="160.6">enters</text>
<text x="23.4" y="159">mode:</text>
<text x="28.7" y="160.6">primary</text>
<text x="35.3" y="160.6">winding</text>
<text x="13.5" y="165.5">one</text>
<text x="15.3" y="163.9">-</text>
<text x="17.1" y="165.5">diode)</text>
<text x="17.5" y="162.3">Rectifier</text>
<text x="17.5" y="163.9">SPDT controls</text>
<text x="22.7" y="165.5">[TODO:</text>
<text x="24.7" y="162.3">outputs</text>
<text x="28.7" y="165.5">verify</text>
<text x="29.2" y="163.9">whether</text>
<text x="31.3" y="162.3">from</text>
<text x="33.7" y="165.5">this</text>
<text x="35.6" y="162.3">secondary</text>
<text x="35.9" y="163.9">octave</text>
<text x="37.4" y="165.5">works]</text>
<text x="41.7" y="163.9">effect</text>
<text x="44.1" y="162.3">winding</text>
<text x="46.9" y="163.9">is</text>
<text x="49.2" y="163.9">enabled</text>
<text x="56" y="163.9">at</text>
<text x="58.4" y="163.9">all</text>
<text x="61.3" y="163.9">(grounds</text>
<text x="13.5" y="168.7">(This</text>
<text x="18" y="168.7">assumes</text>
<text x="25.4" y="168.7">a</text>
<text x="27.2" y="168.7">transformer</text>
<text x="36.9" y="168.7">with</text>
<text x="40.8" y="168.7">Primary</text>
<text x="47.5" y="168.7">&gt;</text>
<text x="49.7" y="168.7">Secondary</text>
<text x="58.3" y="168.7">turn</text>
<text x="62.2" y="168.7">counts)</text>
</g>
<g font-size="1.1" fill="#0000c2">
<text x="60.3" y="18.4">R3</text>
<text x="62.7" y="18.4">sets</text>
<text x="66" y="18.4">minimum</text>
<text x="72.2" y="18.4">gain</text>
<text x="22.2" y="34.3">C1,</text>
<text x="22.2" y="35.6">with</text>
<text x="25" y="34.3">C2,</text>
<text x="25.5" y="35.6">a</text>
<text x="27" y="35.6">broad</text>
<text x="27.8" y="34.3">and</text>
<text x="30.8" y="34.3">R1</text>
<text x="31.2" y="35.6">peak</text>
<text x="33.2" y="34.3">shape</text>
<text x="34.8" y="35.6">around</text>
<text x="37.5" y="34.3">the</text>
<text x="39.8" y="35.6">600hz</text>
<text x="40.2" y="34.3">gain</text>
<text x="43.6" y="34.3">curve</text>
<text x="77.5" y="45.1">R4</text>
<text x="77.5" y="46.4">C3</text>
<text x="79.9" y="45.1">attenuates</text>
<text x="79.9" y="46.4">decouples</text>
<text x="86.7" y="46.4">and</text>
<text x="87" y="45.1">signal</text>
<text x="89.7" y="46.4">forms</text>
<text x="91.4" y="45.1">before</text>
<text x="93.9" y="46.4">a</text>
<text x="95.5" y="46.4">high</text>
<text x="96" y="45.1">enterring</text>
<text x="98.9" y="46.4">pass</text>
<text x="102.2" y="45.1">octave</text>
<text x="102.4" y="46.4">filter</text>
<text x="106.9" y="45.1">block</text>
<text x="144.8" y="60.2">Target</text>
<text x="144.8" y="61.5">(in</text>
<text x="144.8" y="64.1">1N4148</text>
<text x="144.8" y="65.4">1N34A</text>
<text x="147.2" y="61.5">each</text>
<text x="149.3" y="60.2">hard</text>
<text x="149.4" y="65.4">~=</text>
<text x="150.3" y="64.1">~=</text>
<text x="150.9" y="61.5">direction)</text>
<text x="151.8" y="65.4">0.3V</text>
<text x="152.7" y="64.1">0.6V</text>
<text x="152.8" y="60.2">clipping</text>
<text x="158.4" y="60.2">voltage</text>
<text x="163.6" y="60.2">~=</text>
<text x="166" y="60.2">0.9V</text>
<text x="69.8" y="134">NB</text>
<text x="69.8" y="135.3">for</text>
<text x="72.3" y="134">forward</text>
<text x="72.4" y="135.3">rectifier</text>
<text x="77.6" y="134">voltage</text>
<text x="77.9" y="135.3">diodes</text>
<text x="82.8" y="134">is</text>
<text x="84.6" y="134">unimportant</text>
</g>
<g font-size=".7" fill="#006464">
<text x="65.2" y="41.1" transform="rotate(-90 65.2 41.1)">NULL</text>
<text x="67.7" y="39.9" transform="rotate(-90 67.7 39.9)">NULL</text>
</g>
</svg>
